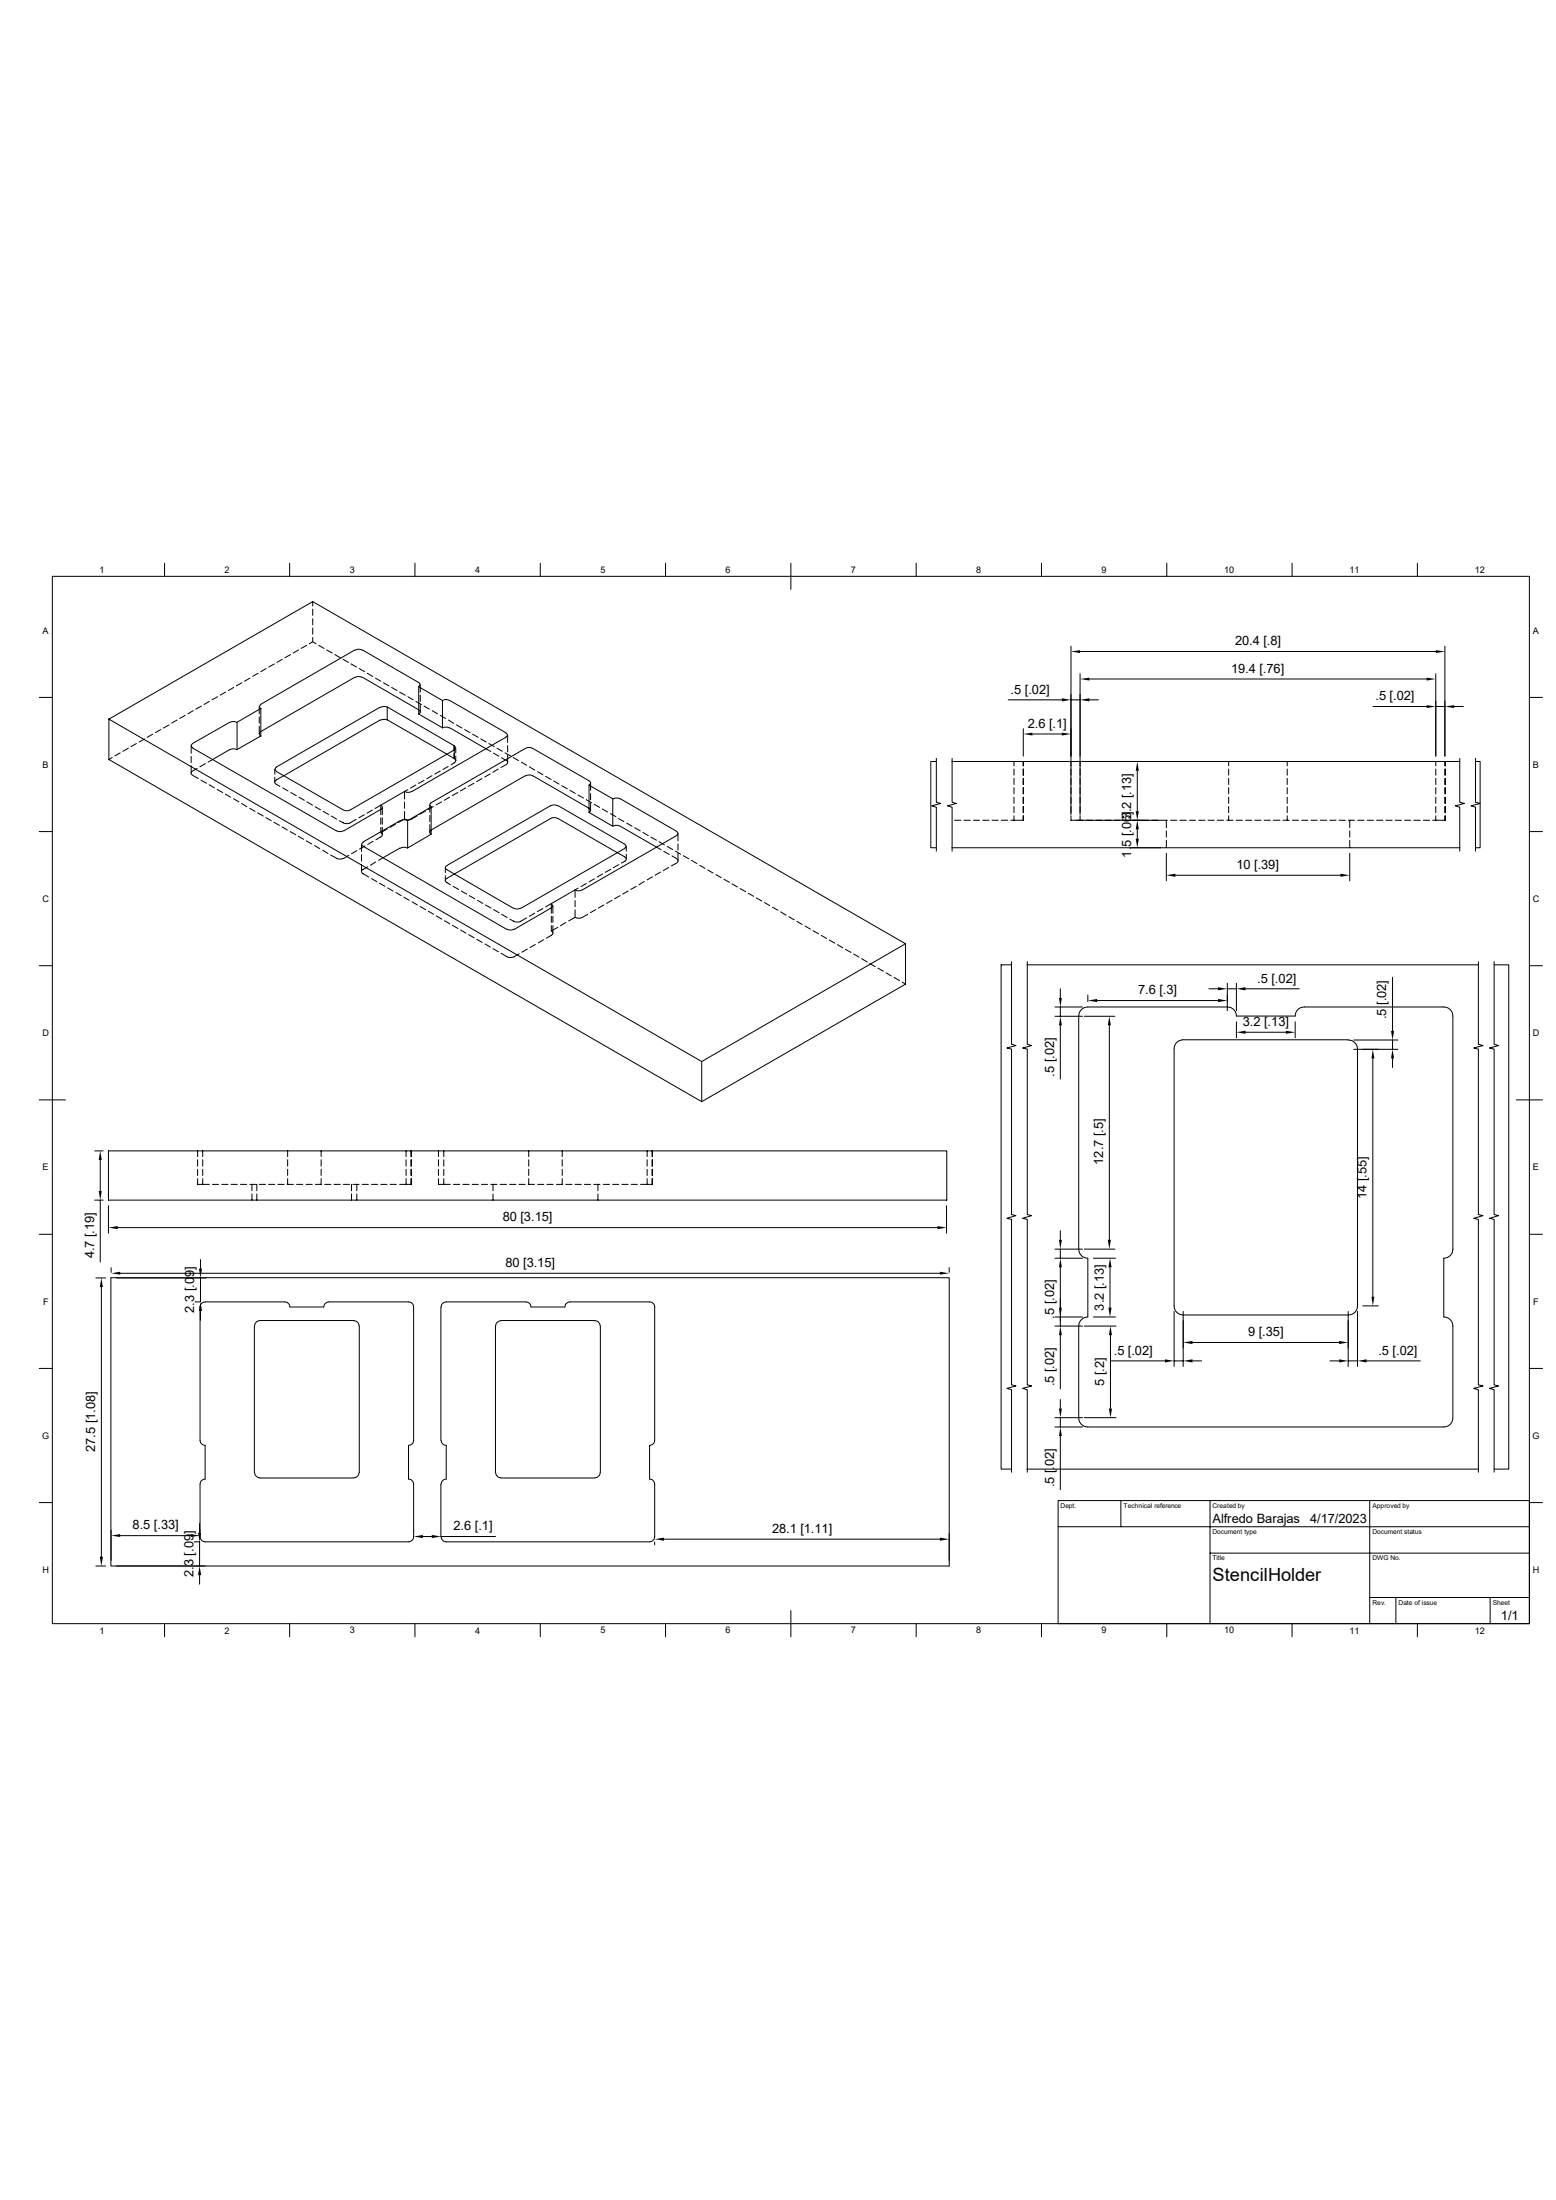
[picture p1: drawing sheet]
<svg xmlns="http://www.w3.org/2000/svg" width="297mm" height="420mm" viewBox="0 0 297 420" stroke-linecap="round" stroke-linejoin="round" font-family="sans-serif">
<g fill="none" stroke="#000" stroke-width=".19">
<path d="M10 110h281.9v200h-281.9zM31.4 107.5v2.5M55.3 107.5v2.5M59.7 114.9l-38.9 22.4M59.7 114.9v.8M59.7 116.3v1.2M59.7 118.1v1.2M59.7 119.9v1.2M59.7 114.9l113.1 65.3-38.9 22.4M79.2 107.5v2.5M103.1 107.5v2.5M127 107.5v2.5"/>
<path d="M151 107.5v5M174.9 107.5v2.5M198.8 107.5v2.5M222.7 107.5v2.5M246.6 107.5v2.5M270.6 107.5v2.5M7.5 133.1h2.5M20.8 137.3l113.1 65.3v7.7M20.8 137.3v7.7M30.7 139.3l-1 .6M32.3 138.4l-1.1 .6M33.8 137.5l-1 .5"/>
<path d="M35.3 136.6l-1 .6M36.9 135.7l-1 .6M38.4 134.8l-1 .6M40 133.9l-1.1 .6M41.5 133l-1 .6M43.1 132.1l-1.1 .6M43.9 137.9l.4-.1 .9 .1M43.9 137.9l-7.2 4M44.6 131.2l-1 .6M45.3 137.9l4.5-2.6v5.2l-4.5 2.6zM46.1 130.3l-1 .6M47.7 129.5l-1 .5"/>
<path d="M49.3 128.5l-1.1 .6M49.5 134.9v1.4M49.5 136.9v1.1M49.5 138.6v1.5M49.8 134.5l-.3 .4 .3 .4M50.8 127.6l-1 .6M52.4 126.7l-1.1 .6M53.9 125.9l-1 .5M55.5 125l-1.1 .6M57 124.1l-1 .6M58.5 123.2l-1 .6M59.1 122.9l.6-.4 .6 .4"/>
<path d="M59.7 121.7v.8M60.8 123.2l1 .6M62.4 124.1l1 .6M63.9 125l1 .6M65.5 125.9l1 .5M67 126.7l1 .6M67.7 129.3l-17.9 10.4a.45 .45 0 0 0-.3 .4 .45 .45 0 0 0 .3 .4M67.7 124.1l-17.9 10.4M67.8 129.3l.4-.1 .9 .1M67.8 124.1l.4-.1 .9 .1M68.6 127.6l1 .6M69.2 124.1l10.7 6.2"/>
<path d="M69.2 129.3l10.7 6.2a.42 .42 0 0 1 .3 .4 .42 .42 0 0 1-.3 .4M70.1 128.5l1.1 .7M71.7 129.5l1 .5M72.6 137.5l-19.9 11.4a.45 .45 0 0 0-.3 .4 .45 .45 0 0 0 .3 .4l.7 .4M72.6 135l-19.9 11.4M73.2 130.3l1.1 .6M73.9 137.4l12.8 7.4M73.9 137.5l-.7-.2-.6 .2M73.9 137.4v-2.4l12.8 7.4M73.9 135l-.7-.1-.6 .1M74.8 131.2l1 .6M76.3 132.1l1 .6"/>
<path d="M77.9 133l1 .6M79.4 133.9l1 .6M79.9 130.3l.3 .4-.3 .4M79.9 136.3l4.6 2.6M80.2 130.7v1.4M80.2 132.7v1.2M80.2 134.5v1.4M80.9 134.8l1.1 .6M82.5 135.7l1 .6M84 136.6l1 .6M84.5 133.7v5.2M84.5 139l.4-.2 .9 .2"/>
<path d="M84.5 133.7l.4-.1 .9 .1M84.5 133.7l-4.6-2.6v5.2M85.6 137.5l1 .6M85.9 138.9l7.8 4.6M85.9 133.7l10.7 6.2M87.1 138.4l1.1 .6M88.7 139.3l1 .6M96.6 140l.3 .3-.2 .3-18 10.5M192.4 133.6h10.3M195.3 139.1v5.3M204.4 123.4v32.1M204.4 133.6h1.8"/>
<path d="M206.2 128.6v26.9M206.2 124.4h67.9M207.9 129.6h64.4M207.9 133.6h1.8M262.1 134.9h10.2M274.1 128.6v15.8M274.1 134.9h1.7M275.8 123.4v21M277.6 134.9h1.7M291.9 133.1h2.5M7.5 158.8h2.5M20.8 145l113.1 65.3"/>
<path d="M21.4 144.6l-.6 .4M22.9 143.7l-1 .6M24.5 142.8l-1 .6M26 141.9l-1 .6M27.6 141.1l-1 .5M29.1 140.2l-1 .6M36.5 142.4v1.4M36.5 144.4v1.2M36.5 146.2v1.4M36.7 142.8l27.5 15.8M36.8 142l-.3 .4 .3 .3M37.6 146.7l-.9 .5a.44 .44 0 0 0-.2 .4 .44 .44 0 0 0 .2 .4l1.1 .6"/>
<path d="M38.4 148.9l1 .6M39.2 145.8l-1.1 .6M39.9 149.8l1 .6M41.4 150.7l1.1 .6M43 151.6l1 .6M43.9 143.1l-4.2 2.4M43.9 143.1l.4-.1 .9 .1M44.6 152.5l1 .6M46.1 153.4l1 .6M47.7 154.3l1 .6M49.2 155.2l1 .6M50.8 156.1l1 .6"/>
<path d="M52.3 157l1 .6M52.5 146.9v.9M52.5 148.4v.9M52.7 147.3l12.8 7.3M52.8 146.5l-.3 .4 .3 .3M53.8 157.9l1.1 .6M54 150.4l1 .6M55.4 158.7l1 .6M55.5 151.3l1.1 .6M56.9 159.6l1.1 .6M57.1 152.2l1 .6M58.6 153.1l1 .6"/>
<path d="M60.2 154l1 .6M61.7 154.9l1 .6M63.2 155.8l1.1 .6M64.2 158.6l.4 .1 1-.1M68 156.4l-1.5 .8-.9-.1-.8-.4M69.6 155.5l-1.1 .6M71.1 154.6l-1 .6M72.7 153.8l.3 .3-.3 .4-7.1 4.1M72.7 153.7l-1.1 .6M72.7 153.7v1.8M72.7 156.1v1.3M72.7 157.9v1.1"/>
<path d="M73 154.1v1.4M73 156.1v1.3M73 157.9v1.4M73.9 158.2l-1.2 .8a.42 .42 0 0 1 .3 .4 .42 .42 0 0 1-.3 .4l-.9 .5M75.5 157.4l-1 .5M76.4 156.7l-7.1 4M76.4 156.7l.4-.2 1 .2M77.2 151.1l-4.5 2.6M77.2 151.1v1.4M77.2 153.1v1.2M77.2 154.9v1.4M77.3 151.1l.4 .2 .9-.2"/>
<path d="M77.8 156.7l4.5-2.6v5.2l-4.5 2.6zM77.9 150.7l-.7 .4M79.4 149.9l-1 .6M79.6 155.7l-.9 .6a1.61 1.61 0 0 1-1.5 0l-1.2 .8M80.9 149l-1 .6M81.2 154.9l-1.1 .5M82 153.6v1.5M82 155.7v1.1M82 157.4v1.5M82.5 148.1l-1.1 .6M82.7 154l-1 .6M84 147.2l-1 .6"/>
<path d="M84.3 153.1l-1.1 .6M85.6 146.3l-1.1 .6M85.8 152.2l-1 .6M86.7 142.4l.3 .4-.3 .4M86.7 144.8a.42 .42 0 0 1 .3 .4 .42 .42 0 0 1-.3 .4l-.6 .4M86.7 143.2l-19.8 11.4-.4 .2-1-.2M86.7 142.4v2.4M86.7 144.8h.1M86.7 142.4h.1M87 142.8v.9M87 144.3v.9M87.4 151.3l-1.1 .6"/>
<path d="M88.9 150.4l-1 .6M90.2 140.2l1.1 .6M90.5 149.5l-1.1 .6M91.8 141.1l1 .5M92 148.6l-1 .6M93.3 141.9l1.1 .6M93.6 147.7l-1.1 .6M94.2 143.8l1 .6M94.9 142.8l1 .6M95.1 146.8l-1 .6M95.7 144.7l.9 .5a.42 .42 0 0 1 .3 .4 .42 .42 0 0 1-.3 .4l-1 .5M96.4 143.7l1.1 .6"/>
<path d="M96.9 140.3v1.4M96.9 142.3v1.3M96.9 144.1v1.4M98 144.6l1 .6M99.5 145.5l1 .6M100.3 148.1l-18 10.4a.45 .45 0 0 0-.3 .4 .45 .45 0 0 0 .3 .4M100.3 148.1l.5-.1 .9 .1M101 146.4l1.1 .6M101.7 148.1l10.7 6.2a.42 .42 0 0 1 .3 .4 .42 .42 0 0 1-.3 .4M102.6 147.3l1 .6M104.1 148.2l1.1 .6M105.1 153.8l.4-.1 1 .1"/>
<path d="M105.1 153.8l-19.8 11.4M105.7 149.1l1 .6M106.5 156.3l-.5-.2-.9 .2-19.8 11.4a.42 .42 0 0 0-.3 .4 .42 .42 0 0 0 .3 .4l.7 .4M106.5 156.3l12.8 7.3a.45 .45 0 0 1 .2 .4 .45 .45 0 0 1-.2 .4l-.7 .4M106.5 153.8l12.8 7.4M107.2 150l1.1 .6M108.8 150.9l1 .6M110.3 151.8l1.1 .6M111.9 152.7l1 .5M112.4 149.9l.3-.4-.3-.4-10.7-6.2-.9-.2-18.5 10.5-.3 .4 .3 .4M112.4 149.9l4.6 2.6v5.2l-4.6-2.6zM112.7 149.5v1.4"/>
<path d="M112.7 151.5v1.2M112.7 153.3v1.4M113.4 153.5l1.1 .6M115 154.4l1 .6M116.5 155.3l1.1 .6M117 152.5l.4-.1 1 .1M117 157.7l.4-.1 1 .1M118.1 156.3l1 .5M118.4 152.5l10.8 6.2M118.4 157.7l7.8 4.5M119.6 157.1l1 .6M121.2 158l1 .6"/>
<path d="M122.7 158.9l1 .6M124.2 159.8l1.1 .6M129.1 158.7l.3 .4-.3 .4M129.2 159.5l-18 10.4M129.4 159.1v1.4M178.7 145.4h-1v16.4h1M178.7 144.8v8.4l.9 .2-1.8 .4 .9 .3v8.4M181.7 145.4h97M181.7 144.8v8.4l.9 .2-1.8 .4 .9 .3v8.4M182.2 156.6h1.2M184 156.6h1.2M185.8 156.6h1.2"/>
<path d="M187.6 156.6h1.2M189.4 156.6h1.1M191.1 156.6h1.3M193.5 145.4v.8M193.5 146.8v1.2M193.5 148.6v1.2M193.5 150.4v1.2M193.5 152.2v1.2M193.5 154v1.2M193.5 155.7v.9M195.3 155.7v.9h-2.3M195.3 145.4v.8"/>
<path d="M195.3 146.8v1.2M195.3 148.6v1.2M195.3 150.4v1.2M195.3 152.2v1.2M195.3 154v1.2M197.1 140.1h5.6M204.4 155.7v.9h1.8v-.9M205.5 156.6h16.1M217.1 147.2v7.7M217.1 158.3v1.8M221.7 156.6h1.1M222.6 156.6v1.4"/>
<path d="M222.6 158.6v1.2M223.4 156.6h1.2M225.2 156.6h1.2M227 156.6h1.2M228.8 156.6h1.2M230.6 156.6h1.2M232.4 156.6h1.2M234.1 156.6h1.3M234.5 145.4v.8M234.5 146.8v1.2M234.5 148.6v1.2M234.5 150.4v1.2"/>
<path d="M234.5 152.2v1.2M234.5 154v1.2M234.5 155.7v.9M236 156.6h1.2M237.7 156.6h1.2M239.5 156.6h1.2M241.3 156.6h1.2M243.1 156.6h1.2M244.9 156.6h1.2M245.7 145.4v.8M245.7 146.8v1.2M245.7 148.6v1.2"/>
<path d="M245.7 150.4v1.2M245.7 152.2v1.2M245.7 154v1.2M245.7 155.7v.9M246.7 156.6h1.2M248.5 156.6h1.1M250.2 156.6h1.2M252 156.6h1.2M253.8 156.6h1.2M255.6 156.6h1.2M257.4 156.6h1.2M257.6 156.6v1.4"/>
<path d="M257.6 158.6v1.2M259.2 156.6h1.1M260.9 156.6h1.3M262.8 156.6h1.1M264.5 156.6h1.2M266.3 156.6h1.2M268.1 156.6h1.2M269.9 156.6h1.2M271.7 156.6h1.2M273.5 156.6h.6M274.1 145.4v.8M274.1 146.8v1.2"/>
<path d="M274.1 148.6v1.2M274.1 150.4v1.2M274.1 152.2v1.2M274.1 154v1.2M274.1 155.7v.9M275.8 155.7v.9h-1.7M275.8 145.4v.8M275.8 146.8v1.2M275.8 148.6v1.2M275.8 150.4v1.2M275.8 152.2v1.2M275.8 154v1.2"/>
<path d="M278.6 144.8v8.4l.9 .2-1.7 .4 .8 .3v8.4M281.6 145.4h.9v16.4h-.9M281.6 144.8v8.4l.9 .2-1.7 .4 .8 .3v8.4M291.9 158.7h2.5M58.5 160.5l1 .6M60 161.4l1 .6M61.6 162.3l1 .6M63.1 163.2l1.1 .6a1.72 1.72 0 0 0 1.4 .1l1-.6M68.1 162.4l-1 .6M69 161.2v1.4M69 163.2v1.2M69 165v1.4"/>
<path d="M69.3 161.5l27.4 15.9M69.3 160.8l-.3 .4 .3 .3M69.7 161.5l-1.1 .6M70.2 165.5l-.9 .5a.42 .42 0 0 0-.3 .4 .42 .42 0 0 0 .3 .4l1.1 .6M70.9 167.7l1 .6M71.2 160.6l-1 .6M71.7 164.5l-1 .7M72.4 168.6l1.1 .6M74 169.5l1 .6M75.6 170.4l1 .6M76.4 161.9l-4.1 2.4M76.4 161.9l.4-.1 1 .1"/>
<path d="M77.1 171.3l1 .6M78.7 172.2l1 .6M80.2 173.1l1 .6M81.7 173.9l1.1 .6M83.3 174.8l1 .7M84.8 175.8l1.1 .6M85 165.7v.9M85 167.2v.9M85.3 165.3l-.3 .4 .3 .3 12.7 7.4M86.4 176.7l1 .5M86.5 169.2l1 .6M87.9 177.5l1 .6"/>
<path d="M88.1 170.1l1 .6M89.5 178.4l1 .6M89.6 171l1 .6M91 179.3l1 .6M91.1 171.9l1.1 .6M92.7 172.8l1 .6M94.2 173.7l1 .5M95.8 174.5l1 .7M96.8 177.4l.4 .1 .9-.1M98 173.4l.5 .1 .9-.1M100.5 175.2l-1.5 .8h-.7l-1-.5M102.1 174.3l-1.1 .6"/>
<path d="M103.6 173.4l-1 .6M103.8 179.4l-1.1 .6M105.2 172.6l.3 .3-.3 .4M105.2 172.5l-1.1 .6M105.2 173.3l-7 4.1M105.2 176.7v1a.45 .45 0 0 1 .3 .4 .45 .45 0 0 1-.3 .5l-.9 .5M105.2 172.5v1.8M105.2 174.9v1.2M105.5 172.9v1.4M105.5 174.9v1.2M105.5 176.7v1.4M106.5 177l-1.3 .7"/>
<path d="M108 176.1l-1 .6M109.8 173.7v1.4l-1.3 .7M109.8 169.9v1.4M109.8 171.9v1.2M109.8 169.9l.4 .2 .9-.2M109.8 169.9l-4.6 2.6M110.4 169.5l-.6 .4M111.9 168.7l-1 .5M112.2 174.5l-1 .6a1.52 1.52 0 0 1-1.4 0M113.5 167.8l-1.1 .6M113.7 173.7l-1 .5M115 166.8l-1 .6"/>
<path d="M115.3 172.8l-1.1 .6M116.6 165.9l-1.1 .6M116.8 171.9l-1 .6M118.1 165.1l-1 .6M118.4 171l-1.1 .6M119.2 161.2l.3 .3-.3 .4M119.3 162l-19.9 11.4M119.5 161.5v1M119.5 163.1v.9M119.9 170.1l-1 .6M121.5 169.2l-1.1 .6M123 168.3l-1 .6"/>
<path d="M124.5 167.4l-1 .6M125.8 160.7l1 .6M126.1 166.5l-1 .6M126.7 162.5l1.1 .6M127.3 161.6l1.1 .6M127.6 165.6l-1 .6M128.3 163.4l.9 .5a.48 .48 0 0 1 0 .9l-1.1 .5M128.9 162.5l1 .6M129.4 161.1v1.2M129.4 162.9v1.4M130.4 163.4l1.1 .6M132 164.3l1 .5"/>
<path d="M133.6 165.2l1 .6M135.1 166.1l1 .6M136.7 167l1 .6M138.2 167.9l1 .5M139.7 168.7l1.1 .6M141.3 169.6l1 .6M142.8 170.5l1 .6M144.4 171.4l1 .6M145.9 172.3l1 .6M147.4 173.2l1.1 .6M149 174.1l1 .6M150.6 175l1 .6"/>
<path d="M152.1 175.9l1 .6M153.7 176.8l1 .6M155.2 177.7l1.1 .6M156.8 178.6l1 .6M158.3 179.5l1 .5M181.7 161.8h97M222.6 160.4v1.4M222.6 162.9v5.2M224.4 167.1h31.5M257.6 160.4v1.4M257.6 162.9v5.2M7.5 184.4h2.5"/>
<path d="M92.6 180.2l1 .6M94.1 181.1l1 .6M95.7 182l1 .6a1.61 1.61 0 0 0 1.5 0l.9-.5M100.7 181.2l-1.1 .6M102.2 180.3l-1 .6M159.9 180.3l1 .6M161.4 181.2l1 .6M162.9 182.1l1.1 .6M164.5 183l1 .6M166 183.9l1 .6M167.6 184.8l1 .6M169.1 185.7l1 .6"/>
<path d="M170.7 186.6l1 .6M172.2 187.5l.6 .4M172.8 187.9l-38.9 22.4M172.8 180.2v7.7M193.1 184.2h-2v96.3h2M193.1 183.6v15.7l.8 .3-1.7 .5 .9 .2v31.6l.8 .2-1.7 .5 .9 .2v31.6l.8 .2-1.7 .4 .9 .3v15.8M196 184.2h86.2M196.1 183.6v15.7l.8 .3-1.7 .5 .9 .2v31.6l.8 .2-1.7 .5 .9 .2v31.6l.8 .2-1.7 .4 .9 .3v15.8M201.4 192.2h5.2M201.4 194h5.2M202.4 188.8v1.7M202.4 192.2v1.8"/>
<path d="M202.4 195.7v10.3M207 194h5.8M207.6 189.9v1.3M209.4 191h23.1M211.8 195.7v41M224.6 199.1l.5-.4 .6-.2h31.7a1.82 1.82 0 0 1 1.7 1.8v49a1.73 1.73 0 0 1-1.7 1.7h-31.6a1.73 1.73 0 0 1-1.7-1.7v-49.1l.1-.6zM230.8 188.8h1.7M234.3 187.7v5.3M234.3 188.8h1.7M236 195.1v3M236 187.7v5.3M237.7 197.1h7.7"/>
<path d="M237.7 188.8h10.3M247.2 195.1v3M258.4 198.5h8.4M265.8 186.6v10.2M265.8 198.5v1.8M282.2 183.6v15.7l.9 .3-1.8 .5 .9 .2v31.6l.9 .2-1.8 .5 .9 .2v31.6l.9 .2-1.8 .4 .9 .3v15.8M285.2 184.2h2.8v96.3h-2.8M285.2 183.6v15.7l.8 .3-1.7 .5 .9 .2v31.6l.8 .2-1.7 .5 .9 .2v31.6l.8 .2-1.7 .4 .9 .3v15.8M291.9 184.4h2.5M7.5 210h5M18.1 219.7h1.6M20.7 219.7h160v9.4h-160z"/>
<path d="M37.7 219.7v1.1M38.7 219.7v1.1M54.9 219.7v1.1M61.3 219.7v1.1M77.5 219.7v1.1M78.5 219.7v1.1M83.7 219.7v1.1M84.7 219.7v1.1M100.9 219.7v1.1M107.3 219.7v1.1M123.5 219.7v1.1M124.5 219.7v1.1"/>
<path d="M258.4 200.3h8.4M262 202.1v45.5M265.8 202.1v1.7M289.4 210h5M7.5 235.6h2.5M18.1 229.1h1.6M19.1 221.4v6M19.1 229.1v11.8M20.7 230.2v5.2M22.5 234.4h156.4M37.7 225v1.1h2.3M37.7 221.4v1.2"/>
<path d="M37.7 223.2v1.2M38.7 221.4v1.2M38.7 223.2v1.2M38.7 225v1.1M40.6 226.1h1.1M42.3 226.1h1.2M44.1 226.1h1.2M45.9 226.1h1.2M47.7 226.1h1.2M48.1 226.1v1.2M48.1 227.9v1.2M49 226.1v1.2"/>
<path d="M49 227.9v1.2M49.5 226.1h1.2M51.3 226.1h1.2M53 226.1h1.2M54.8 226.1h1.2M54.9 221.4v1.2M54.9 223.2v1.2M54.9 225v1.1M56.6 226.1h1.2M58.4 226.1h1.2M60.2 226.1h1.2M61.3 221.4v1.2"/>
<path d="M61.3 223.2v1.2M61.3 225v1.1M62 226.1h1.2M63.8 226.1h1.1M65.5 226.1h1.2M67.1 226.1v1.2M67.1 227.9v1.2M67.4 226.1h1.1M68.1 226.1v1.2M68.1 227.9v1.2M69.1 226.1h1.2M70.9 226.1h1.2"/>
<path d="M72.7 226.1h1.2M74.5 226.1h1.1M77.5 221.4v1.2M77.5 223.2v1.2M77.5 225v1.1M78.5 225v1.1h-2.2M78.5 221.4v1.2M78.5 223.2v1.2M83.7 225v1.1h1M83.7 221.4v1.2M83.7 223.2v1.2M84.7 226.1h1.2"/>
<path d="M84.7 221.4v1.2M84.7 223.2v1.2M84.7 225v1.1M86.5 226.1h1.3M88.3 226.1h1.2M90.1 226.1h1.2M91.9 226.1h1.2M93.7 226.1h1.2M94.1 226.1v1.2M94.1 227.9v1.2M95.5 226.1h1.2M97.3 226.1h1.2"/>
<path d="M99.1 226.1h1.1M100.8 226.1h1.2M100.9 221.4v1.2M100.9 223.2v1.2M100.9 225v1.1M102.6 226.1h1.2M104.4 226.1h1.2M106.2 226.1h1.2M107.3 221.4v1.2M107.3 223.2v1.2M107.3 225v1.1M108 226.1h1.2"/>
<path d="M109.8 226.1h1.2M111.5 226.1h1.2M113.3 226.1h1.2M114.1 226.1v1.2M114.1 227.9v1.2M115.1 226.1h1.2M116.9 226.1h1.2M118.7 226.1h1.2M120.5 226.1h1.2M122.3 226.1h1.2M123.5 221.4v1.2M123.5 223.2v1.2"/>
<path d="M123.5 225v1.1M124.5 225v1.1h-1M124.5 221.4v1.2M124.5 223.2v1.2M180.7 230.2v5.2M201.4 238.5h5.2M202.4 235v1.7M202.4 238.5v1.7M207 238.5h5.8M291.9 235.6h2.5M18.3 244h1.9M19.3 245.7v51.5"/>
<path d="M21.2 243.9h160v55.1h-160zM21.2 242v.9M22.2 244h17.1M22.9 243.1h156.5M37.2 248.5h.9M38.3 240.5v1.7M38.3 244v4.5M38.3 250.3v1.8M49.5 252.1h18.1l.5 .2 .3 .3 .1 .5M49.5 252.1l-.6 .4-.3 .6v28l.3 .7 .7 .3M55.3 249.5l-.3-.7-.6-.3h-15.2l-.5 .2a.88 .88 0 0 0-.5 .8v25.5l.1 .4a.88 .88 0 0 0 .9 .5v6.5l-.5 .1a.88 .88 0 0 0-.5 .8v10.1l.1 .4 .6 .5h39.1l.4-.1a.88 .88 0 0 0 .6-.8v-10.1l-.2-.5-.3-.3-.5-.1v-6.5l.4-.1a.88 .88 0 0 0 .6-.8v-25.5l-.2-.5-.3-.3-.5-.2h-15.2l-.5 .2a.88 .88 0 0 0-.5 .8M55.4 249.5h6.4"/>
<path d="M68.6 253.1v28M94.6 253.1v28M95.6 252.1l-.5 .2a.88 .88 0 0 0-.5 .8M95.6 252.1h18M101.3 249.5l-.3-.7-.6-.3h-15.2l-.5 .2a.88 .88 0 0 0-.5 .8v25.5l.1 .4a.88 .88 0 0 0 .9 .5v6.5l-.5 .1a.88 .88 0 0 0-.5 .8v10.1l.3 .6 .4 .3h39.1l.5-.1a.88 .88 0 0 0 .5-.8v-10.1l-.2-.4a.88 .88 0 0 0-.8-.5v-6.5l.5-.1a.88 .88 0 0 0 .5-.8v-25.5l-.2-.5-.3-.3-.5-.2h-15.2l-.5 .2a.88 .88 0 0 0-.5 .8h-6.4M113.6 252.1a1.1 1.1 0 0 1 1 1v28a1.01 1.01 0 0 1-1 1M181.2 242v.9M201.4 240.2h5.2M201.4 251.4h5.2M201.4 253.2h5.2M202.4 241.9v11.3M202.4 254.9v10.2"/>
<path d="M207 253.2h6M208.7 240.2h4.2M208.7 251.4h4.2M211.9 241.9v7.7M212 254.9v14M212.1 259.8h10.3M224.1 250.4v10.5M224.1 259.8h1.7M225.8 250.4v10.5M227.6 259.8h1.8M227.6 256.3h28M253.9 259.8h1.7"/>
<path d="M257.3 259.8h1.8M257.3 250.4v10.5M259.1 250.4v10.5M260.1 249.3h3M260.9 259.8h10.2M7.5 261.2h2.5M201.4 272.4h5.2M201.4 270.6h5.2M202.4 267.2v1.7M202.4 270.6v1.8M202.4 274.2v10.2M207 270.6h6"/>
<path d="M277.3 270.7v-17.5a1.73 1.73 0 0 0-1.7-1.8v-11.2a1.73 1.73 0 0 0 1.7-1.7v-44.5a1.73 1.73 0 0 0-1.7-1.8h-26.6a1.73 1.73 0 0 0-1.8 1.8h-11.2a1.73 1.73 0 0 0-1.7-1.8h-26.7a1.73 1.73 0 0 0-1.7 1.8v44.5a1.73 1.73 0 0 0 1.7 1.7v11.2a1.73 1.73 0 0 0-1.7 1.8v17.5a1.73 1.73 0 0 0 1.7 1.7h68a1.74 1.74 0 0 0 1.7-1.7M291.9 261.2h2.5M7.5 286.9h2.5M18.3 299h1.9M21.2 292.1v5.8M22.2 299h17M22.9 293.2h13.5M37 294.3h1.1M38.1 290.8v1.8M38.1 294.3v4.7M49.6 282.2h18M68.5 281.1l-.1 .5a.88 .88 0 0 1-.8 .5"/>
<path d="M79 292.3h.1M80.7 293.3h1.7M84.2 293.3h10.4M94.6 281.1l.1 .5a.88 .88 0 0 0 .9 .5M95.6 282.2h18M125 294.4v.5M126.7 293.8h52.7M181.2 292.8v5.1M196 280.5h86.2M202 291.5h89.9M214 286.5v5M231 296.5h60.9"/>
<path d="M231 286.5v23.5M261.5 286.5v23.5M291.9 286.5h-89.9v23.5h89.9M291.9 286.9h2.5M31.4 310v2.5M38.1 300.7v1.7M55.3 310v2.5M79.2 310v2.5M103.1 310v2.5M127 310v2.5M151 307.5v5M174.9 310v2.5"/>
<path d="M198.8 310v2.5M222.7 310v2.5M246.6 310v2.5M261.5 305h30.4M266.4 305v5M270.6 310v2.5M284.4 305v5"/>
</g>
<g fill="#000">
<path d="M195.3 140.1l1.8-.2v.5zM202.7 139.9l1.7 .2-1.7 .3zM202.7 133.3l1.7 .3-1.7 .3zM204.4 124.4l1.8-.3v.6zM206.2 133.6l1.7-.3v.6zM206.2 129.6l1.7-.2v.5zM272.3 134.6l1.8 .3-1.8 .3zM272.3 129.4l1.8 .2-1.8 .3zM274.1 124.1l1.7 .3-1.7 .3zM275.8 134.9l1.8-.3v.6zM216.8 154.9h.6l-.3 1.7zM217.1 145.4l.3 1.8h-.6z"/>
<path d="M217.1 156.6l.3 1.7h-.6zM216.8 160.1h.6l-.3 1.7zM222.6 167.1l1.8-.3v.6zM255.9 166.8l1.7 .3-1.7 .3zM202.1 190.5h.6l-.3 1.7zM202.4 194l.3 1.7h-.6zM207.6 191l1.8-.3v.6zM211.8 194l.2 1.7h-.5zM232.5 188.5l1.8 .3-1.8 .3zM232.5 190.7l1.8 .3-1.8 .3zM236 197.1l1.7-.3v.6zM236 188.8l1.7-.3v.6z"/>
<path d="M245.4 196.8l1.8 .3-1.8 .3zM265.5 196.8h.6l-.3 1.7zM262 200.3l.3 1.8h-.5zM265.8 200.3l.3 1.8h-.6zM19.1 219.7l.3 1.7h-.6zM18.8 227.4h.6l-.3 1.7zM20.7 234.4l1.8-.3v.6zM178.9 234.1l1.8 .3-1.8 .3zM202.1 236.7h.6l-.3 1.8zM211.5 236.7h.5l-.2 1.8zM19.3 244l.3 1.7h-.6zM21.2 243.1l1.7-.3v.5z"/>
<path d="M38.3 248.5l.3 1.8h-.6zM38 242.2h.6l-.3 1.8zM179.4 242.8l1.8 .3-1.8 .2zM202.4 240.2l.3 1.7h-.6zM202.1 249.6h.6l-.3 1.8zM202.4 253.2l.3 1.7h-.6zM211.6 249.6h.6l-.3 1.8zM211.9 240.2l.3 1.7h-.6zM212 253.2l.3 1.7h-.6zM222.4 259.5l1.7 .3-1.7 .3zM225.8 259.8l1.8-.3v.6zM225.8 256.3l1.8-.3v.6z"/>
<path d="M255.6 256l1.7 .3-1.7 .3zM255.6 259.5l1.7 .3-1.7 .3zM259.1 259.8l1.8-.3v.6zM261.8 247.6h.5l-.3 1.7zM202.1 268.9h.6l-.3 1.7zM202.4 272.4l.3 1.8h-.6zM211.7 268.9h.6l-.3 1.7zM19 297.2h.6l-.3 1.8zM21.2 293.2l1.7-.3v.5zM36.4 292.9l1.8 .3-1.8 .2zM37.8 292.6h.6l-.3 1.7zM79 293.3l1.7-.3v.6z"/>
<path d="M82.4 293l1.8 .3-1.8 .3zM125 293.8l1.7-.3v.6zM179.4 293.5l1.8 .3-1.8 .3zM38.1 299l.3 1.7h-.6z"/>
</g>
<text font-size="3.5" x="231.4" y="301.8">StencilHolder</text>
<g font-size="2.5">
<text x="235.8" y="123.2">20.4 [.8]</text>
<text x="235" y="128.4">19.4 [.76]</text>
<text x="192.9" y="132.4">.5 [.02]</text>
<text x="262.5" y="133.7">.5 [.02]</text>
<text x="196.2" y="138.9">2.6 [.1]</text>
<text x="215.9" y="156.4" transform="rotate(-90 215.9 156.4)">3.2 [.13]</text>
<text x="215.9" y="163.7" transform="rotate(-90 215.9 163.7)">1.5 [.06]</text>
<text x="236" y="165.9">10 [.39]</text>
<text x="217.3" y="189.8">7.6 [.3]</text>
<text x="240" y="187.6">.5 [.02]</text>
<text x="237.2" y="195.9">3.2 [.13]</text>
<text x="264.6" y="194.6" transform="rotate(-90 264.6 194.6)">.5 [.02]</text>
<text x="201.2" y="205.5" transform="rotate(-90 201.2 205.5)">.5 [.02]</text>
<text x="210.6" y="222.3" transform="rotate(-90 210.6 222.3)">12.7 [.5]</text>
<text x="96" y="233.2">80 [3.15]</text>
<text x="260.9" y="228.9" transform="rotate(-90 260.9 228.9)">14 [.55]</text>
<text x="17.9" y="240.2" transform="rotate(-90 17.9 240.2)">4.7 [.19]</text>
<text x="96.5" y="241.9">80 [3.15]</text>
<text x="37.1" y="250.6" transform="rotate(-90 37.1 250.6)">2.3 [.09]</text>
<text x="201.2" y="251.7" transform="rotate(-90 201.2 251.7)">.5 [.02]</text>
<text x="210.7" y="250.2" transform="rotate(-90 210.7 250.2)">3.2 [.13]</text>
<text x="238.2" y="255.1">9 [.35]</text>
<text x="212.6" y="258.6">.5 [.02]</text>
<text x="263.1" y="258.6">.5 [.02]</text>
<text x="201.2" y="264.7" transform="rotate(-90 201.2 264.7)">.5 [.02]</text>
<text x="210.8" y="264.6" transform="rotate(-90 210.8 264.6)">5 [.2]</text>
<text x="18.2" y="277.2" transform="rotate(-90 18.2 277.2)">27.5 [1.08]</text>
<text x="201.2" y="283.9" transform="rotate(-90 201.2 283.9)">.5 [.02]</text>
<text x="25.3" y="292">8.5 [.33]</text>
<text x="86.6" y="292.1">2.6 [.1]</text>
<text x="147.4" y="292.6">28.1 [1.11]</text>
<text x="231.4" y="290.7">Alfredo Barajas</text>
<text x="250.1" y="290.7">4/17/2023</text>
<text x="36.9" y="301" transform="rotate(-90 36.9 301)">2.3 [.09]</text>
<text x="286.5" y="309.3">1/1</text>
</g>
<g font-size="1.7">
<text x="19" y="109.4">1</text>
<text x="42.9" y="109.4">2</text>
<text x="66.8" y="109.4">3</text>
<text x="90.7" y="109.4">4</text>
<text x="114.6" y="109.3">5</text>
<text x="138.5" y="109.4">6</text>
<text x="162.4" y="109.4">7</text>
<text x="186.3" y="109.4">8</text>
<text x="210.3" y="109.4">9</text>
<text x="233.7" y="109.4">10</text>
<text x="257.6" y="109.4">11</text>
<text x="281.5" y="109.4">12</text>
<text x="8.1" y="120.9">A</text>
<text x="292.6" y="120.9">A</text>
<text x="8.1" y="146.6">B</text>
<text x="292.6" y="146.6">B</text>
<text x="8.1" y="172.2">C</text>
<text x="292.6" y="172.2">C</text>
<text x="8.1" y="197.8">D</text>
<text x="292.6" y="197.8">D</text>
<text x="8.1" y="223.4">E</text>
<text x="292.6" y="223.4">E</text>
<text x="8.2" y="249">F</text>
<text x="292.6" y="249">F</text>
<text x="8" y="274.7">G</text>
<text x="292.5" y="274.7">G</text>
<text x="8.1" y="300.3">H</text>
<text x="292.6" y="300.3">H</text>
<text x="19" y="311.9">1</text>
<text x="42.9" y="311.9">2</text>
<text x="66.8" y="311.8">3</text>
<text x="90.7" y="311.9">4</text>
<text x="114.6" y="311.8">5</text>
<text x="138.5" y="311.8">6</text>
<text x="162.4" y="311.8">7</text>
<text x="186.3" y="311.8">8</text>
<text x="210.3" y="311.8">9</text>
<text x="233.7" y="311.8">10</text>
<text x="257.6" y="311.9">11</text>
<text x="281.5" y="311.9">12</text>
</g>
<g font-size="1.3">
<text x="202.4" y="287.9">Dept.</text>
<text x="214.5" y="287.9">Technical reference</text>
<text x="231.4" y="287.9">Created by</text>
<text x="262" y="287.9">Approved by</text>
<text x="231.4" y="292.9">Document type</text>
<text x="262" y="292.9">Document status</text>
<text x="231.4" y="297.9">Title</text>
<text x="262" y="297.9">DWG No.</text>
<text x="262" y="306.4">Rev.</text>
<text x="266.9" y="306.4">Date of issue</text>
<text x="284.9" y="306.4">Sheet</text>
</g>
</svg>
